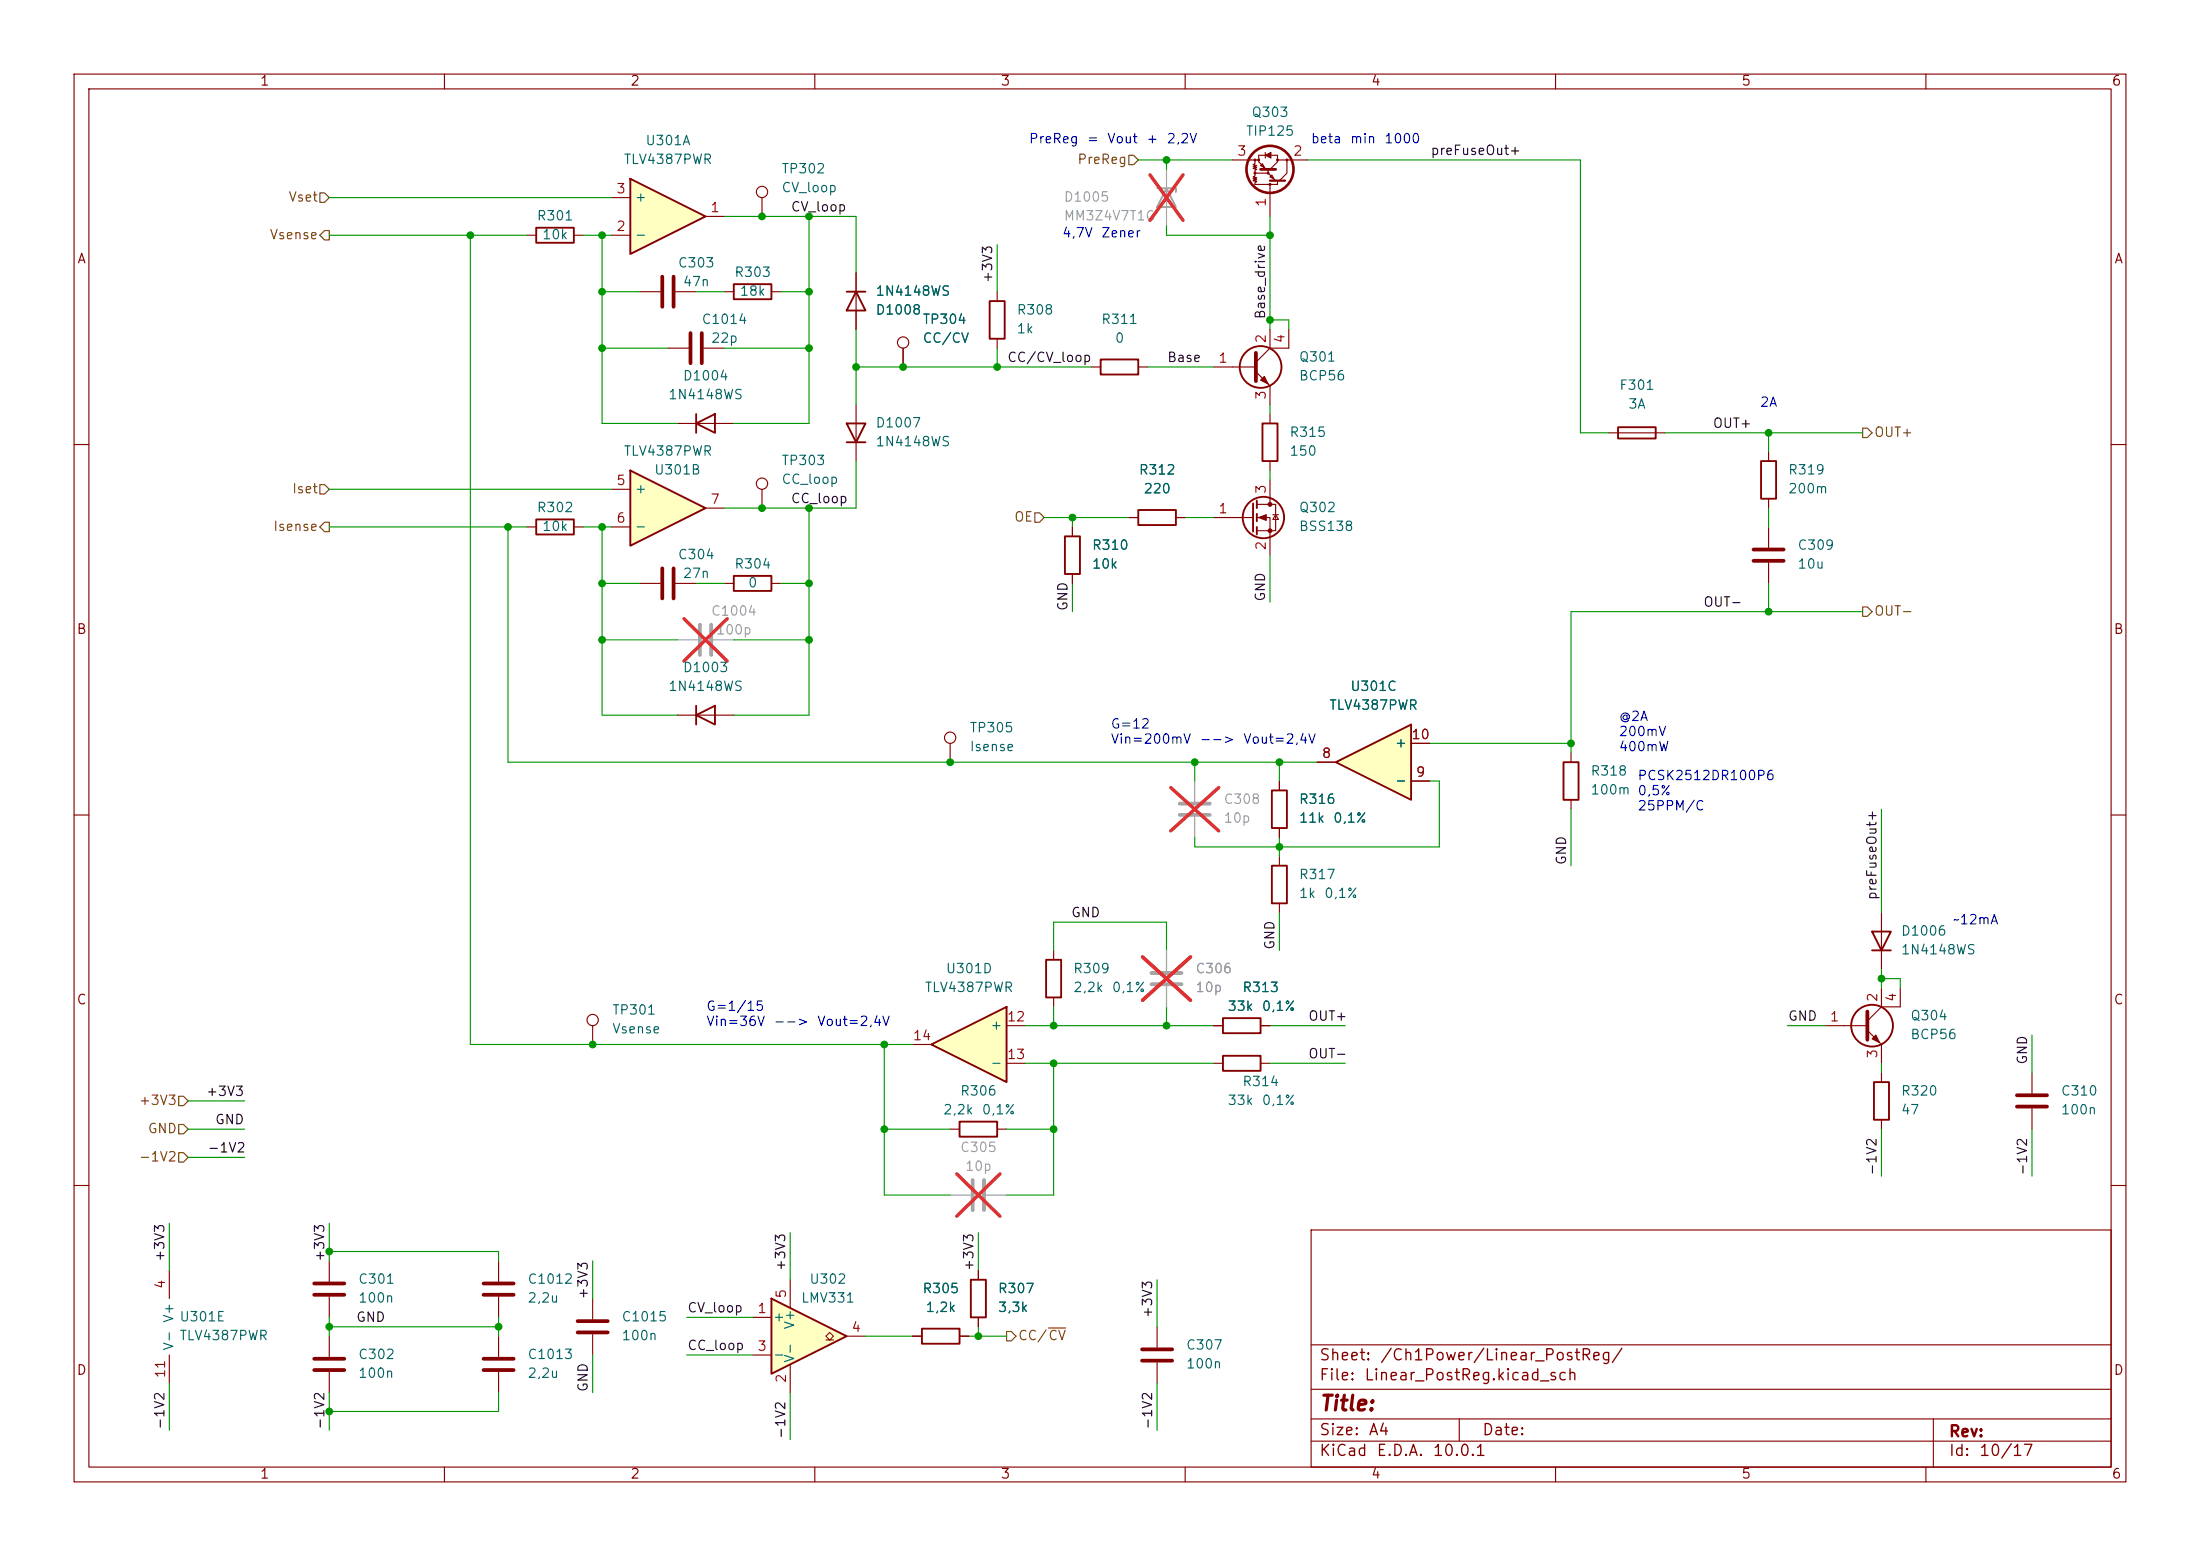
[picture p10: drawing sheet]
<svg xmlns="http://www.w3.org/2000/svg" width="297mm" height="210mm" viewBox="0 0 297 210" stroke-linecap="round" stroke-linejoin="round" font-family="sans-serif">
<g fill="none" stroke="#840000" stroke-width=".15">
<path d="M10 10h277v190h-277zM12 12h273v186h-273zM60 10v2M110 10v2M160 10v2M210 10v2M260 10v2M86.4 39.4h2.8M91.2 39.4h2.8M102.9 26.7v2.5M166.4 21.6h3M169.4 23.4v.3l-.2 .2 .5 .1-.5 .1 .5 .2-.5 .1 .5 .1-.3 .1v.3h3.1v-.5"/>
<path d="M169.4 21.6v.5l-.2 .1 .5 .2-.5 .1 .5 .1-.5 .1 .5 .2-.3 .1v.4h1.8M169.4 21.6h.5v.2l1 1.1M170.2 22.4l.2-.3 .3 .5zM170.8 21h-.9v.6M170.8 20.6v.7M171.2 22.9v.5l1 1M171.4 22.9l1.1-1.1v-.2h1.2v1.8l-1 1M171.4 23.9l.3-.3 .3 .5zM171.4 25v4.2M171.6 21h.9v.6M173.9 21.6h2.6M90.2 47h2.8"/>
<path d="M91.4 57.2h7.7M95 47h2.8M115.6 54.6v7.6M147.3 49.5h1.3M153.7 49.5h1.2M163.8 49.5h5.7M169.5 50.2l1.9 1.9v2.5M171.4 47l-1.9 1.9M171.4 44.5v2.5M171.4 55.9v1.3M174 44.5v2.5h-2.6M10 60h2"/>
<path d="M71.1 71.1h1.3M77.5 71.1h1.2M97.8 78.7h1.3M102.9 66v2.6M104.1 78.7h1.3M171.4 62.2v1.3M285 60h2M10 110h2M285 110h2M254 144.8v1.3M254 151.1v1.3M10 160h2"/>
<path d="M177 166h108v32h-108zM285 160h2M60 198v2M110 198v2M160 198v2M177 194.5h108M177 191.5h108M177 187.5h108M177 181.5h108M197 191.5v3M210 198v2M260 198v2"/>
<path d="M261 191.5v6.5"/>
<circle cx="102.9" cy="25.9" r=".76"/>
<circle cx="169.4" cy="23.4" r=".13"/>
<circle cx="169.4" cy="21.6" r=".13"/>
<circle cx="169.9" cy="21.6" r=".13"/>
<circle cx="171.2" cy="23.4" r=".13"/>
<circle cx="171.4" cy="24.9" r=".13"/>
<circle cx="172.5" cy="21.6" r=".13"/>
<circle cx="173.7" cy="21.6" r=".13"/>
<circle cx="102.9" cy="65.3" r=".76"/>
</g>
<path d="M89.4 37.3v4.1M90.9 37.3v4.1M93.2 45v4M94.7 45v4M169.5 47.6v3.8" fill="none" stroke="#840000" stroke-width=".51"/>
<g fill="none" stroke="#840000" stroke-width=".25">
<path d="M94 57.2l2.5-1.3v2.5zM94 55.9v2.5M114.3 57.2h2.5l-1.2 2.5zM114.3 59.7h2.5M148.6 48.5h5.1v2h-5.1zM170.4 57.2h2.1v5h-2.1zM72.4 70.1h5.1v2h-5.1zM99.1 77.7h5v2.1h-5zM253 146.1h2v5h-2z"/>
<circle cx="170.2" cy="49.5" r="2.82"/>
</g>
<g fill="#840000" stroke="#840000" stroke-width=".15">
<path d="M170.7 50.8l.5 1-1-.5z"/>
<path d="M170.8 21l.8-.4v.7z"/>
</g>
<path d="M94.5 84.3v4.1M96 84.3v4.1" fill="none" stroke="#a1a1a1" stroke-width=".51"/>
<path d="M91.4 86.4h2.8M96.3 86.4h2.8" fill="none" stroke="#a1a1a1" stroke-width=".15"/>
<path d="M92.3 83.5l5.9 5.7M98.2 83.5l-5.9 5.7" fill="none" stroke="#e12e31" stroke-width=".46"/>
<path d="M171.4 24.4h2.1" fill="none" stroke="#840000" stroke-width=".3"/>
<path d="M170.2 22.9h2" fill="none" stroke="#840000" stroke-width=".38"/>
<circle cx="171.4" cy="22.9" r="3.2" fill="none" stroke="#840000" stroke-width=".36"/>
<path d="M85.1 24.1l10.1 5.1-10.1 5.1z" fill="#ffffc2"/>
<g fill="none" stroke="#840000" stroke-width=".25">
<path d="M85.1 24.1l10.1 5.1-10.1 5.1zM99.1 38.4h5v2h-5zM153.7 68.8h5v2.1h-5zM124.5 179.3h5v2.1h-5z"/>
<circle cx="252.7" cy="138.4" r="2.82"/>
</g>
<g fill="none" stroke="#840000" stroke-width=".15">
<path d="M82.5 31.8h2.6M82.5 26.7h2.6M95.2 29.2h2.6M97.8 39.4h1.3M104.1 39.4h1.3M86.4 78.7h2.8M91.2 78.7h2.8M152.4 69.9h1.3M158.7 69.9h1.3M246.4 138.4h5.7M252.1 139.1l1.9 1.9v2.5M254 135.9l-1.9 1.9"/>
<path d="M254 133.4v2.5M256.5 133.4v2.5h-2.5M274.3 144.8v2.8M274.3 149.6v2.8M22.9 171.5v3.8M22.9 182.9v3.8M44.4 180.3v2.8M44.4 185.2v2.8M123.2 180.3h1.3M129.5 180.3h1.3"/>
</g>
<path d="M89.4 76.7v4.1M90.9 76.7v4.1M252.1 136.5v3.8M272.3 147.8h4.1M272.3 149.4h4.1M42.4 183.4h4.1M42.4 184.9h4.1" fill="none" stroke="#840000" stroke-width=".51"/>
<path d="M252.7 140.2l.5-.5 .5 1z" fill="#840000" stroke="#840000" stroke-width=".15"/>
<path d="M85.1 63.5l10.1 5.1-10.1 5.1z" fill="#ffffc2"/>
<path d="M72.4 30.7h5.1v2.1h-5.1zM85.1 63.5l10.1 5.1-10.1 5.1zM171.7 116.8h2v5.1h-2z" fill="none" stroke="#840000" stroke-width=".25"/>
<path d="M71.1 31.8h1.3M77.5 31.8h1.2M82.5 66h2.6M82.5 71.1h2.6M95.2 68.6h2.6M172.7 115.6v1.2M172.7 121.9v1.3" fill="none" stroke="#840000" stroke-width=".15"/>
<path d="M159.3 108.5h4M159.3 110h4" fill="none" stroke="#a1a1a1" stroke-width=".51"/>
<path d="M161.3 105.4v2.8M161.3 110.2v2.8" fill="none" stroke="#a1a1a1" stroke-width=".15"/>
<path d="M158.1 106.3l6.4 5.8M164.5 106.3l-6.4 5.8" fill="none" stroke="#e12e31" stroke-width=".46"/>
<path d="M180.3 102.9l10.2-5.1v10.2z" fill="#ffffc2"/>
<path d="M114.3 39.4h2.5M115.6 39.4l1.2 2.5h-2.5zM237.7 62.2h2.1v5.1h-2.1zM94 96.5l2.5-1.2v2.5zM94 95.3v2.5M171.7 106.7h2v5.1h-2zM180.3 102.9l10.2-5.1v10.2zM165.1 137.4h5.1v2h-5.1zM165.1 142.5h5.1v2h-5.1zM131.1 172.7h2v5.1h-2z" fill="none" stroke="#840000" stroke-width=".25"/>
<g fill="none" stroke="#840000" stroke-width=".15">
<path d="M115.6 36.8v7.7M121.9 47v2.5M238.8 61v1.2M238.8 67.3v1.3M91.4 96.5h7.7M172.7 105.4v1.3M172.7 111.8v1.2M177.8 102.9h2.5M190.5 105.4h2.5M190.5 100.3h2.5M80 138.4v2.6M163.8 138.4h1.3"/>
<path d="M170.2 138.4h1.2M163.8 143.5h1.3M170.2 143.5h1.2M44.4 170.2v2.8M44.4 175v2.8M80 175.3v2.8M132.1 171.5v1.2M132.1 177.8v1.3M80 180.1v2.8"/>
<circle cx="121.9" cy="46.2" r=".76"/>
<circle cx="80" cy="137.7" r=".76"/>
</g>
<path d="M42.4 173.2h4.1M42.4 174.8h4.1M78 178.3h4M78 179.8h4" fill="none" stroke="#840000" stroke-width=".51"/>
<path d="M155.4 131.3h4.1M155.4 132.8h4.1M131.3 159.3v4M132.8 159.3v4" fill="none" stroke="#a1a1a1" stroke-width=".51"/>
<path d="M157.5 128.3v2.8M157.5 133.1v2.8M128.3 161.3h2.8M133.1 161.3h2.8" fill="none" stroke="#a1a1a1" stroke-width=".15"/>
<path d="M154.2 129.2l6.5 5.8M160.7 129.2l-6.5 5.8M129.2 158.4l5.8 5.7M135 158.4l-5.8 5.7" fill="none" stroke="#e12e31" stroke-width=".46"/>
<path d="M104.1 175.3l10.2 5-10.2 5.1z" fill="#ffffc2"/>
<path d="M104.1 175.3l10.2 5-10.2 5.1z" fill="none" stroke="#840000" stroke-width=".25"/>
<path d="M111.5 180.8h.5l-.5-.5 .5-.5 .5 .5-.5 .5h.5" fill="none" stroke="#840000" stroke-width=".14"/>
<path d="M101.6 177.8h2.5M106.7 172.7v3.8M101.6 182.9h2.5M106.7 184.2v3.8M114.3 180.3h2.5" fill="none" stroke="#840000" stroke-width=".15"/>
<path d="M125.7 141l10.2-5.1v10.2z" fill="#ffffc2"/>
<g fill="none" stroke="#840000" stroke-width=".25">
<path d="M133.6 40.6h2v5.1h-2zM218.4 57.7h5.1v1.5h-5.1zM143.8 72.4h2v5.1h-2zM169.2 67.9v3.9M169.7 67.6v1M169.7 69.3v1.1M169.7 71.1v1M211.1 102.9h2v5.1h-2zM141.2 129.5h2.1v5.1h-2.1zM252.7 125.7h2.6l-1.3 2.6zM252.7 128.3h2.6M125.7 141l10.2-5.1v10.2z"/>
<path d="M129.5 151.4h5.1v2h-5.1z"/>
<circle cx="170.6" cy="69.8" r="2.79"/>
</g>
<g fill="none" stroke="#840000" stroke-width=".15">
<path d="M115.6 36.8v2.6M134.6 39.4v1.2M115.6 41.9v2.6M121.9 47v2.5M134.6 45.7v1.3M217.2 58.4h7.6M144.8 71.1v1.3M144.8 77.5v1.2M152.4 69.9h1.3M158.7 69.9h1.3M163.8 69.9h5.4M169.7 68.1h2.5v3.5h-2.5"/>
<path d="M169.7 69.9h1.7v5M171.4 64.8v3.3M171.8 69.5h.8M172.2 69.5l.4 .6h-.8zM238.8 71.1v2.8M238.8 75.9v2.8M128.3 100.3v2.6M172.7 105.4v1.3M172.7 111.8v1.2M177.8 102.9h2.5M190.5 105.4h2.5M190.5 100.3h2.5"/>
<path d="M212.1 101.6v1.3M212.1 108v1.2M135.9 138.4h2.5M142.2 128.3v1.2M142.2 134.6v1.3M163.8 138.4h1.3M170.2 138.4h1.2M254 123.2v7.6M123.2 141h2.5M128.3 152.4h1.2M134.6 152.4h1.3M135.9 143.5h2.5"/>
<path d="M67.3 170.2v2.8M67.3 175v2.8M132.1 171.5v1.2M132.1 177.8v1.3M156.2 179.1v2.8M67.3 180.3v2.8M67.3 185.2v2.8M123.2 180.3h1.3M129.5 180.3h1.3M156.2 183.9v2.8"/>
<circle cx="128.3" cy="99.6" r=".76"/>
</g>
<path d="M236.7 74.2h4.1M236.7 75.7h4.1M65.3 173.2h4M65.3 174.8h4M65.3 183.4h4M65.3 184.9h4M154.2 182.1h4M154.2 183.6h4" fill="none" stroke="#840000" stroke-width=".51"/>
<g fill="#840000" stroke="#840000" stroke-width=".15">
<path d="M169.9 69.9l1-.4v.7z"/>
<circle cx="171.4" cy="68.1" r=".25"/>
<circle cx="171.4" cy="71.6" r=".25"/>
</g>
<path d="M156.2 25.4h2.5v.5M157.5 25.4l1.2 2.5h-2.5z" fill="none" stroke="#a1a1a1" stroke-width=".25"/>
<path d="M157.5 22.9v7.6M157.5 128.3v2.8M157.5 133.1v2.8" fill="none" stroke="#a1a1a1" stroke-width=".15"/>
<path d="M155.2 23.6l4.5 6.1M159.7 23.6l-4.5 6.1M154.2 129.2l6.5 5.8M160.7 129.2l-6.5 5.8" fill="none" stroke="#e12e31" stroke-width=".46"/>
<g fill="none" stroke="#725600" stroke-width=".15">
<path d="M43.2 26h.6l.6 .7-.6 .6h-.6zM43.8 31.1h.6v1.3h-.6l-.6-.6zM152.4 21h.6l.7 .6-.7 .6h-.6zM251.5 57.8h.6l.6 .6-.6 .7h-.6zM43.2 65.4h.6l.6 .6-.6 .7h-.6zM43.8 70.5h.6v1.3h-.6l-.6-.7zM139.7 69.2h.6l.7 .7-.7 .6h-.6zM251.5 81.9h.6l.6 .7-.6 .6h-.6zM24.1 148h.7l.6 .6-.6 .6h-.7zM24.1 151.8h.7l.6 .6-.6 .6h-.7zM24.1 155.6h.7l.6 .6-.6 .6h-.7zM135.9 179.7h.6l.7 .6-.7 .7h-.6z"/>
<path d="M141.6 179.2h2.3"/>
</g>
<g fill="none" stroke="#009600" stroke-width=".15">
<path d="M44.4 31.8h26.7M44.4 26.7h38.1M63.5 31.8v109.2h59.7M78.7 31.8h3.8M81.3 31.8v25.4h10.1M81.3 39.4h5.1M94 39.4h3.8M97.8 29.2h17.8v7.6M105.4 39.4h3.8M109.2 29.2v28h-10.1M134.6 33v6.4M153.7 21.6h12.7"/>
<path d="M157.5 30.5v1.3h13.9M157.5 21.6v1.3M171.4 29.2v15.3M176.5 21.6h36.9v36.8h3.8M81.3 47h8.9M97.8 47h11.4M115.6 44.5v10.1M115.6 49.5h31.7M134.6 47v2.5M154.9 49.5h8.9M171.4 54.6v1.3M171.4 43.2h2.6v1.3"/>
<path d="M224.8 58.4h26.7M238.8 58.4v2.6M44.4 66h38.1M44.4 71.1h26.7M68.6 71.1v31.8h109.2M78.7 71.1h3.8M81.3 71.1v25.4h10.1M81.3 78.7h5.1M94 78.7h3.8M105.4 78.7h3.8M109.2 68.6v27.9h-10.1M115.6 62.2v6.4h-17.8"/>
<path d="M141 69.9h11.4M144.8 69.9v1.2M144.8 78.7v3.9M160 69.9h3.8M171.4 63.5v1.3M171.4 74.9v6.4M238.8 68.6v2.5M238.8 78.7v3.9M81.3 86.4h10.1M99.1 86.4h10.1M251.5 82.6h-39.4v19M161.3 102.9v2.5"/>
<path d="M172.7 102.9v2.5M172.7 113v2.6M193 105.4h1.3v8.9h-33v-1.3M193 100.3h19.1M212.1 109.2v7.6M254 109.2v14M138.4 138.4h25.4M142.2 128.3v-3.8h15.3v3.8M142.2 135.9v2.5M157.5 135.9v2.5M171.4 138.4h10.2M172.7 123.2v5.1"/>
<path d="M241.3 138.4h5.1M254 130.8v2.6M254 132.1h2.5v1.3M274.3 139.7v5.1M25.4 156.2h7.6M25.4 148.6h7.6M25.4 152.4h7.6M119.4 152.4h8.9M119.4 141v20.3h8.9M135.9 152.4h6.3M138.4 143.5h25.4M142.2 143.5v17.8h-6.3"/>
<path d="M171.4 143.5h10.2M254 143.5v1.3M254 152.4v6.4M274.3 152.4v6.4M22.9 165.1v6.4M44.4 168.9h22.9v1.3M44.4 179.1h22.9M44.4 165.1v5.1M44.4 177.8v2.5M67.3 177.8v2.5M80 170.2v5.1M92.7 177.8h8.9"/>
<path d="M106.7 166.4v6.3M132.1 166.4v5.1M132.1 179.1v1.2M156.2 172.7v6.4M22.9 186.7v6.3M44.4 188v5M67.3 188v2.5h-22.9M80 182.9v5.1M92.7 182.9h8.9M106.7 188v6.3M116.8 180.3h6.4M130.8 180.3h5.1"/>
<path d="M156.2 186.7v6.3"/>
</g>
<g fill="#009600" stroke="#009600" stroke-width=".14">
<circle cx="81.3" cy="71.1" r=".46"/>
<circle cx="68.6" cy="71.1" r=".46"/>
<circle cx="109.2" cy="86.4" r=".46"/>
<circle cx="102.9" cy="68.6" r=".46"/>
<circle cx="81.3" cy="86.4" r=".46"/>
<circle cx="81.3" cy="78.7" r=".46"/>
<circle cx="81.3" cy="47" r=".46"/>
<circle cx="109.2" cy="78.7" r=".46"/>
<circle cx="80" cy="141" r=".46"/>
<circle cx="119.4" cy="141" r=".46"/>
<circle cx="67.3" cy="179.1" r=".46"/>
<circle cx="81.3" cy="39.4" r=".46"/>
<circle cx="109.2" cy="68.6" r=".46"/>
<circle cx="63.5" cy="31.8" r=".46"/>
<circle cx="81.3" cy="31.8" r=".46"/>
<circle cx="109.2" cy="39.4" r=".46"/>
<circle cx="109.2" cy="47" r=".46"/>
<circle cx="115.6" cy="49.5" r=".46"/>
<circle cx="109.2" cy="29.2" r=".46"/>
<circle cx="102.9" cy="29.2" r=".46"/>
<circle cx="44.4" cy="168.9" r=".46"/>
<circle cx="44.4" cy="179.1" r=".46"/>
<circle cx="44.4" cy="190.5" r=".46"/>
<circle cx="119.4" cy="152.4" r=".46"/>
<circle cx="132.1" cy="180.3" r=".46"/>
<circle cx="171.4" cy="31.8" r=".46"/>
<circle cx="121.9" cy="49.5" r=".46"/>
<circle cx="134.6" cy="49.5" r=".46"/>
<circle cx="171.4" cy="43.2" r=".46"/>
<circle cx="157.5" cy="21.6" r=".46"/>
<circle cx="142.2" cy="143.5" r=".46"/>
<circle cx="142.2" cy="152.4" r=".46"/>
<circle cx="142.2" cy="138.4" r=".46"/>
<circle cx="157.5" cy="138.4" r=".46"/>
<circle cx="161.3" cy="102.9" r=".46"/>
<circle cx="172.7" cy="102.9" r=".46"/>
<circle cx="172.7" cy="114.3" r=".46"/>
<circle cx="144.8" cy="69.9" r=".46"/>
<circle cx="128.3" cy="102.9" r=".46"/>
<circle cx="238.8" cy="82.6" r=".46"/>
<circle cx="212.1" cy="100.3" r=".46"/>
<circle cx="254" cy="132.1" r=".46"/>
<circle cx="238.8" cy="58.4" r=".46"/>
</g>
<text font-size="2" fill="#840000" x="178" y="190.9">Title:</text>
<g font-size="1.5" fill="#840000">
<text x="178" y="184">Sheet:</text>
<text x="186.2" y="184">/Ch1Power/Linear_PostReg/</text>
<text x="178" y="186.7">File:</text>
<text x="184.1" y="186.7">Linear_PostReg.kicad_sch</text>
<text x="178" y="196.9">KiCad</text>
<text x="178" y="194.1">Size:</text>
<text x="184.7" y="194.1">A4</text>
<text x="185.7" y="196.9">E.D.A.</text>
<text x="193.3" y="196.9">10.0.1</text>
<text x="200" y="194.1">Date:</text>
<text x="263" y="194.3">Rev:</text>
<text x="263" y="196.9">Id:</text>
<text x="267.1" y="196.9">10/17</text>
</g>
<g font-size="1.3" fill="#840000">
<text x="35" y="11.9">1</text>
<text x="85" y="11.9">2</text>
<text x="135" y="11.9">3</text>
<text x="185" y="11.9">4</text>
<text x="235" y="11.9">5</text>
<text x="285" y="11.9">6</text>
<text x="10.3" y="35.9">A</text>
<text x="285.3" y="35.9">A</text>
<text x="10.3" y="85.9">B</text>
<text x="285.3" y="85.9">B</text>
<text x="10.3" y="135.9">C</text>
<text x="285.3" y="135.9">C</text>
<text x="10.3" y="185.9">D</text>
<text x="285.3" y="185.9">D</text>
<text x="35" y="199.9">1</text>
<text x="85" y="199.9">2</text>
<text x="135" y="199.9">3</text>
<text x="185" y="199.9">4</text>
<text x="235" y="199.9">5</text>
<text x="285" y="199.9">6</text>
</g>
<g font-size="1.3" fill="#006464">
<text x="168.9" y="16.1">Q303</text>
<text x="84.1" y="22.5">TLV4387PWR</text>
<text x="87" y="19.9">U301A</text>
<text x="105.4" y="23.7">TP302</text>
<text x="168.1" y="18.6">TIP125</text>
<text x="85.6" y="27.5">+</text>
<text x="105.4" y="26.3">CV_loop</text>
<text x="72.4" y="30.1">R301</text>
<text x="73.1" y="32.6">10k</text>
<text x="85.6" y="32.6">-</text>
<text x="91.4" y="36.4">C303</text>
<text x="92.1" y="39">47n</text>
<text x="99" y="37.7">R303</text>
<text x="99.8" y="40.2">18k</text>
<text x="118.1" y="40.2">1N4148WS</text>
<text x="94.6" y="44">C1014</text>
<text x="95.9" y="46.6">22p</text>
<text x="118.1" y="42.8">D1008</text>
<text x="124.5" y="44">TP304</text>
<text x="124.5" y="46.6">CC/CV</text>
<text x="137.2" y="42.8">R308</text>
<text x="137.2" y="45.3">1k</text>
<text x="148.6" y="44">R311</text>
<text x="150.4" y="46.6">0</text>
<text x="92.1" y="51.7">D1004</text>
<text x="175.3" y="49.1">Q301</text>
<text x="175.3" y="51.7">BCP56</text>
<text x="218.5" y="52.9">F301</text>
<text x="90.1" y="54.2">1N4148WS</text>
<text x="118.1" y="58">D1007</text>
<text x="174" y="59.3">R315</text>
<text x="219.7" y="55.5">3A</text>
<text x="84.1" y="61.8">TLV4387PWR</text>
<text x="88.2" y="64.4">U301B</text>
<text x="105.4" y="63.1">TP303</text>
<text x="105.4" y="65.6">CC_loop</text>
<text x="118.1" y="60.6">1N4148WS</text>
<text x="153.7" y="64.4">R312</text>
<text x="174" y="61.8">150</text>
<text x="241.3" y="64.4">R319</text>
<text x="72.4" y="69.4">R302</text>
<text x="73.1" y="72">10k</text>
<text x="85.6" y="66.9">+</text>
<text x="85.6" y="72">-</text>
<text x="154.3" y="66.9">220</text>
<text x="175.3" y="72">BSS138</text>
<text x="175.3" y="69.4">Q302</text>
<text x="241.3" y="66.9">200m</text>
<text x="91.4" y="75.8">C304</text>
<text x="99" y="77.1">R304</text>
<text x="147.3" y="74.5">R310</text>
<text x="147.3" y="77.1">10k</text>
<text x="242.6" y="74.5">C309</text>
<text x="242.6" y="77.1">10u</text>
<text x="92.1" y="78.3">27n</text>
<text x="100.9" y="79.6">0</text>
<text x="90.1" y="93.6">1N4148WS</text>
<text x="92.1" y="91">D1003</text>
<text x="182.2" y="93.6">U301C</text>
<text x="130.8" y="99.2">TP305</text>
<text x="130.8" y="101.7">Isense</text>
<text x="179.4" y="96.1">TLV4387PWR</text>
<text x="188.2" y="101.2">+</text>
<text x="188.2" y="106.3">-</text>
<text x="214.6" y="105">R318</text>
<text x="214.6" y="107.5">100m 0,5%</text>
<text x="175.3" y="108.8">R316</text>
<text x="175.3" y="111.4">11k</text>
<text x="179.9" y="111.4">0,1%</text>
<text x="175.3" y="119">R317</text>
<text x="175.3" y="121.5">1k</text>
<text x="178.7" y="121.5">0,1%</text>
<text x="127.6" y="131.7">U301D</text>
<text x="144.8" y="131.7">R309</text>
<text x="256.5" y="129.1">1N4148WS</text>
<text x="256.5" y="126.6">D1006</text>
<text x="82.6" y="137.3">TP301</text>
<text x="124.8" y="134.2">TLV4387PWR</text>
<text x="144.8" y="134.2">2,2k</text>
<text x="150" y="134.2">0,1%</text>
<text x="165.6" y="136.8">33k</text>
<text x="167.6" y="134.2">R313</text>
<text x="170.3" y="136.8">0,1%</text>
<text x="82.6" y="139.8">Vsense</text>
<text x="133.6" y="139.3">+</text>
<text x="257.8" y="138">Q304</text>
<text x="257.8" y="140.6">BCP56</text>
<text x="129.5" y="148.2">R306</text>
<text x="133.6" y="144.4">-</text>
<text x="165.6" y="149.5">33k</text>
<text x="167.6" y="146.9">R314</text>
<text x="170.3" y="149.5">0,1%</text>
<text x="256.5" y="148.2">R320</text>
<text x="278.1" y="148.2">C310</text>
<text x="127.2" y="150.7">2,2k</text>
<text x="132.5" y="150.7">0,1%</text>
<text x="256.5" y="150.7">47</text>
<text x="278.1" y="150.7">100n</text>
<text x="48.3" y="173.6">C301</text>
<text x="71.1" y="173.6">C1012</text>
<text x="109.2" y="173.6">U302</text>
<text x="24.1" y="178.7">U301E</text>
<text x="48.3" y="176.1">100n</text>
<text x="71.1" y="176.1">2,2u</text>
<text x="83.8" y="178.7">C1015</text>
<text x="104.3" y="178.7">+</text>
<text x="107.5" y="179.5" transform="rotate(-90 107.5 179.5)">V+</text>
<text x="108.1" y="176.1">LMV331</text>
<text x="124.4" y="174.9">R305</text>
<text x="124.9" y="177.4">1,2k</text>
<text x="134.6" y="174.9">R307</text>
<text x="134.6" y="177.4">3,3k</text>
<text x="23.7" y="182.4" transform="rotate(-90 23.7 182.4)">V- V+</text>
<text x="24.1" y="181.2">TLV4387PWR</text>
<text x="48.3" y="183.7">C302</text>
<text x="71.1" y="183.7">C1013</text>
<text x="83.8" y="181.2">100n</text>
<text x="104.3" y="183.7">-</text>
<text x="107.5" y="184" transform="rotate(-90 107.5 184)">V-</text>
<text x="160" y="182.5">C307</text>
<text x="160" y="185">100n</text>
<text x="48.3" y="186.3">100n</text>
<text x="71.1" y="186.3">2,2u</text>
</g>
<g font-size="1.3" fill="#0000c2">
<text x="138.8" y="19.7">PreReg</text>
<text x="146.6" y="19.7">=</text>
<text x="149.4" y="19.7">Vout</text>
<text x="154.7" y="19.7">+</text>
<text x="157.4" y="19.7">2,2V</text>
<text x="176.9" y="19.7">beta</text>
<text x="182.2" y="19.7">min</text>
<text x="186.8" y="19.7">1000</text>
<text x="143.3" y="32.4">4,7V</text>
<text x="148.6" y="32.4">Zener</text>
<text x="237.5" y="55.2">2A</text>
<text x="149.9" y="98.7">G=12</text>
<text x="149.9" y="100.7">Vin=200mV</text>
<text x="161.9" y="100.7">--&gt;</text>
<text x="167.7" y="100.7">Vout=2,4V</text>
<text x="218.4" y="97.6">@2A</text>
<text x="218.4" y="99.7">200mV</text>
<text x="218.4" y="101.7">400mW</text>
<text x="221" y="105.6">PCSK2512DR100P6</text>
<text x="221" y="109.7">25PPM/C</text>
<text x="263.5" y="125.1">~12mA</text>
<text x="95.2" y="136.8">G=1/15</text>
<text x="95.2" y="138.8">Vin=36V</text>
<text x="104.3" y="138.8">--&gt;</text>
<text x="110.2" y="138.8">Vout=2,4V</text>
</g>
<g font-size="1.3" fill="#725600">
<text x="145.4" y="22.5">PreReg</text>
<text x="38.9" y="27.5">Vset</text>
<text x="36.3" y="32.6">Vsense</text>
<text x="252.9" y="59.3">OUT+</text>
<text x="36.8" y="72">Isense</text>
<text x="39.3" y="66.9">Iset</text>
<text x="136.8" y="70.7">OE</text>
<text x="252.9" y="83.4">OUT-</text>
<text x="18.7" y="149.5">+3V3</text>
<text x="19.9" y="153.3">GND</text>
<text x="18.7" y="157.1">-1V2</text>
<text x="137.4" y="181.2">CC/CV</text>
</g>
<g font-size="1.3" fill="#a90000">
<text x="166.9" y="21.3">3</text>
<text x="174.5" y="21.3">2</text>
<text x="83.1" y="26.4">3</text>
<text x="95.8" y="29">1</text>
<text x="171.2" y="28" transform="rotate(-90 171.2 28)">1</text>
<text x="83.1" y="31.5">2</text>
<text x="171.2" y="46.4" transform="rotate(-90 171.2 46.4)">2</text>
<text x="173.7" y="46.4" transform="rotate(-90 173.7 46.4)">4</text>
<text x="164.4" y="49.3">1</text>
<text x="171.2" y="54" transform="rotate(-90 171.2 54)">3</text>
<text x="83.1" y="65.8">5</text>
<text x="83.1" y="70.9">6</text>
<text x="95.8" y="68.3">7</text>
<text x="164.4" y="69.6">1</text>
<text x="171.2" y="66.7" transform="rotate(-90 171.2 66.7)">3</text>
<text x="171.2" y="74.4" transform="rotate(-90 171.2 74.4)">2</text>
<text x="190.5" y="100.1">10</text>
<text x="178.4" y="102.6">8</text>
<text x="191.1" y="105.2">9</text>
<text x="253.7" y="135.3" transform="rotate(-90 253.7 135.3)">2</text>
<text x="256.3" y="135.3" transform="rotate(-90 256.3 135.3)">4</text>
<text x="123.1" y="140.7">14</text>
<text x="135.8" y="138.2">12</text>
<text x="135.8" y="143.3">13</text>
<text x="246.9" y="138.2">1</text>
<text x="253.7" y="142.9" transform="rotate(-90 253.7 142.9)">3</text>
<text x="22.6" y="174.1" transform="rotate(-90 22.6 174.1)">4</text>
<text x="102.2" y="177.5">1</text>
<text x="106.4" y="175.3" transform="rotate(-90 106.4 175.3)">5</text>
<text x="102.2" y="182.6">3</text>
<text x="114.9" y="180.1">4</text>
<text x="22.6" y="186.1" transform="rotate(-90 22.6 186.1)">11</text>
<text x="106.4" y="186.8" transform="rotate(-90 106.4 186.8)">2</text>
</g>
<g font-size="1.3" fill="#0f0f0f">
<text x="193" y="21.2">preFuseOut+</text>
<text x="106.7" y="28.9">CV_loop</text>
<text x="134.3" y="38.3" transform="rotate(-90 134.3 38.3)">+3V3</text>
<text x="171.1" y="43.2" transform="rotate(-90 171.1 43.2)">Base_drive</text>
<text x="135.9" y="49.2">CC/CV_loop</text>
<text x="157.5" y="49.2">Base</text>
<text x="231.1" y="58.1">OUT+</text>
<text x="106.7" y="68.2">CC_loop</text>
<text x="144.4" y="82.6" transform="rotate(-90 144.4 82.6)">GND</text>
<text x="171.1" y="81.3" transform="rotate(-90 171.1 81.3)">GND</text>
<text x="229.9" y="82.2">OUT-</text>
<text x="211.7" y="116.8" transform="rotate(-90 211.7 116.8)">GND</text>
<text x="144.5" y="124.1">GND</text>
<text x="253.7" y="121.6" transform="rotate(-90 253.7 121.6)">preFuseOut+</text>
<text x="172.4" y="128.3" transform="rotate(-90 172.4 128.3)">GND</text>
<text x="176.5" y="143.2">OUT-</text>
<text x="176.5" y="138.1">OUT+</text>
<text x="241.3" y="138.1">GND</text>
<text x="274" y="143.8" transform="rotate(-90 274 143.8)">GND</text>
<text x="27.7" y="148.2">+3V3</text>
<text x="27.9" y="155.9">-1V2</text>
<text x="28.9" y="152.1">GND</text>
<text x="253.7" y="158.8" transform="rotate(-90 253.7 158.8)">-1V2</text>
<text x="274" y="158.8" transform="rotate(-90 274 158.8)">-1V2</text>
<text x="22.5" y="170.4" transform="rotate(-90 22.5 170.4)">+3V3</text>
<text x="44.1" y="170.4" transform="rotate(-90 44.1 170.4)">+3V3</text>
<text x="106.3" y="171.7" transform="rotate(-90 106.3 171.7)">+3V3</text>
<text x="131.7" y="171.7" transform="rotate(-90 131.7 171.7)">+3V3</text>
<text x="48" y="178.7">GND</text>
<text x="79.7" y="175.5" transform="rotate(-90 79.7 175.5)">+3V3</text>
<text x="92.7" y="177.5">CV_loop</text>
<text x="155.9" y="178" transform="rotate(-90 155.9 178)">+3V3</text>
<text x="92.7" y="182.5">CC_loop</text>
<text x="79.7" y="188" transform="rotate(-90 79.7 188)">GND</text>
<text x="22.5" y="193" transform="rotate(-90 22.5 193)">-1V2</text>
<text x="44.1" y="193" transform="rotate(-90 44.1 193)">-1V2</text>
<text x="106.3" y="194.3" transform="rotate(-90 106.3 194.3)">-1V2</text>
<text x="155.9" y="193" transform="rotate(-90 155.9 193)">-1V2</text>
</g>
<g font-size="1.3" fill="#989898">
<text x="143.5" y="27.5">D1005</text>
<text x="143.5" y="30.1">MM3Z4V7T1G</text>
<text x="95.9" y="83.4">C1004</text>
<text x="96.6" y="86">100p</text>
<text x="165.1" y="108.8">C308</text>
<text x="165.1" y="111.4">10p</text>
<text x="161.3" y="131.7">C306</text>
<text x="161.3" y="134.2">10p</text>
<text x="129.5" y="155.8">C305</text>
<text x="130.2" y="158.3">10p</text>
</g>
</svg>
